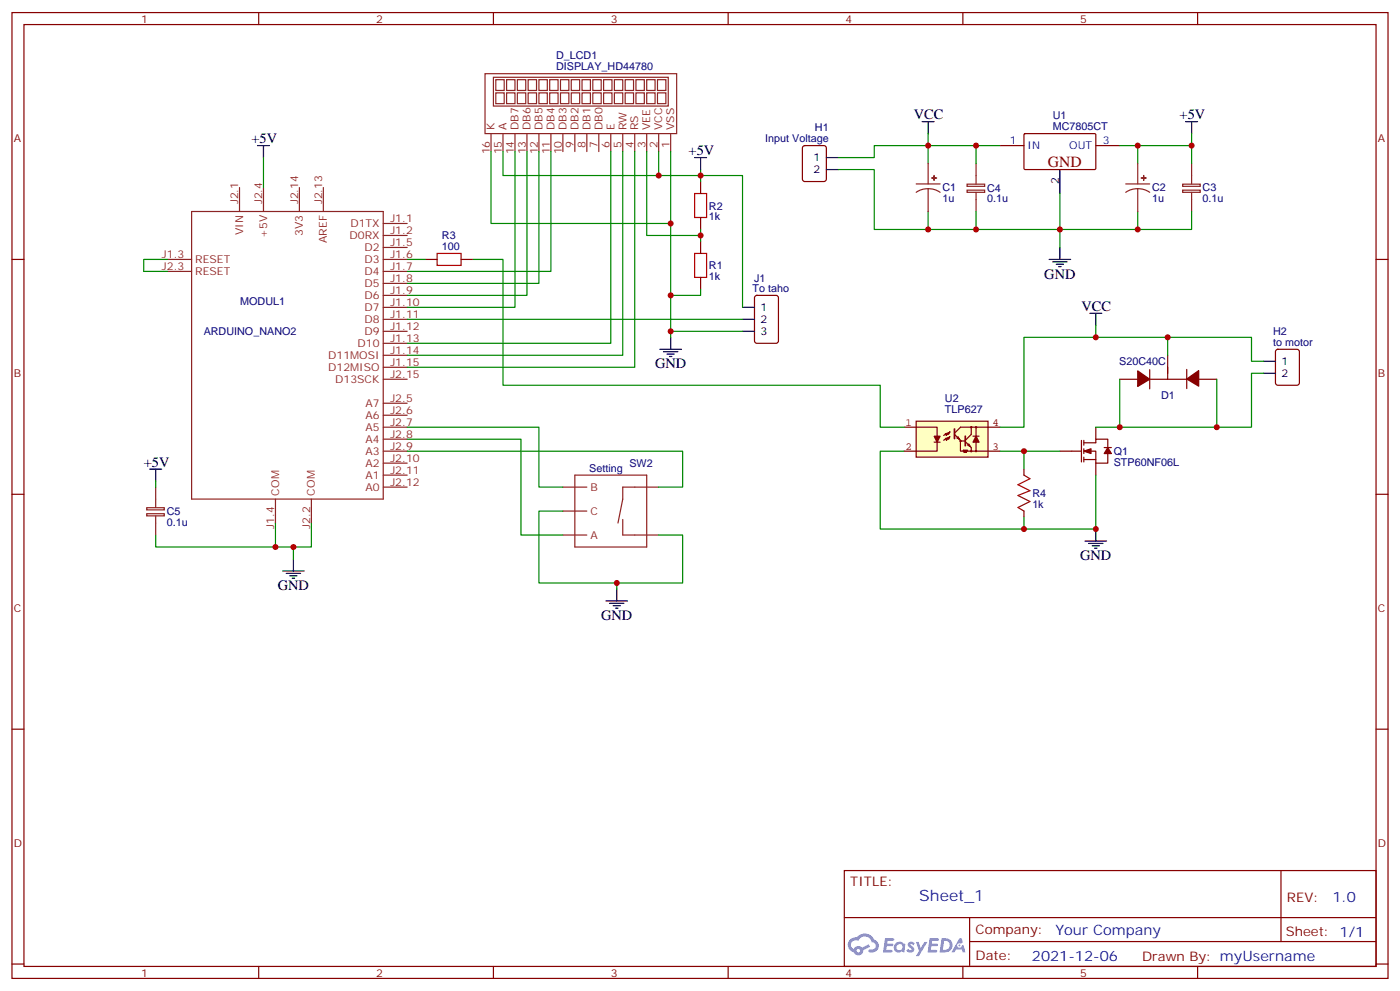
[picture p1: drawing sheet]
<svg xmlns="http://www.w3.org/2000/svg" width="412mm" height="292mm" viewBox="0 0 412 292" stroke-linecap="round" stroke-linejoin="round" font-family="sans-serif">
<g fill="none" stroke="#870000" stroke-width=".35">
<path d="M3.5 3.7h405.4v284.3h-405.4zM7.1 7.2h398.2v277.3h-398.2zM76.2 3.7v3.5M145.3 3.7v3.5M214.5 3.7v3.5M283.6 3.7v3.5M352.8 3.7v3.5M3.5 76.4h3.6M405.3 76.4h3.6M3.5 145.5h3.6M405.3 145.5h3.6M3.5 214.7h3.6"/>
<path d="M405.3 214.7h3.6M248.7 256.3h156.6v28.2h-156.6zM377.3 256.3v20.9M248.7 270.1h156.5M285.6 277.2h119.6M285.6 270.1v14.2M3.5 283.8h3.6M76.2 284.5v3.5M145.3 284.5v3.5M214.5 284.5v3.5M283.6 284.5v3.5M352.8 284.5v3.5"/>
<path d="M405.3 283.8h3.6"/>
</g>
<g fill="#5487ff">
<path d="M267.7 277.5a1.22 1.22 0 0 1 1.7 .2l-.4 .6a.47 .47 0 0 0-.3-.4 .47 .47 0 0 0-.5 .2l.1 .2a1.14 1.14 0 0 1 .8 1.8 1.14 1.14 0 0 1-1.9 0l-.2-.2 .5-.6 .7 .5a.29 .29 0 0 0 .3-.3 .29 .29 0 0 0-.2-.3 1.04 1.04 0 0 1-.6-1.7z"/>
<path d="M260.7 276.2h2.4l.3 .2-.2 .5-1.8 .1-.1 .8h1.5l.3 .4-.3 .4h-1.6l-.2 1.1h1.7l.2 .3-.2 .3-2.6 .1z"/>
<path d="M273.8 276.2h2.4l.3 .2-.1 .5-1.8 .1-.2 .8h1.6l.3 .4-.4 .4-1.6-.1-.1 1.1 1.7 .1 .2 .3-.2 .3-2.6 .1z"/>
<path d="M282.6 276.2h.7l.3 1.3-.6 .3a.69 .69 0 0 0-1 .3 .69 .69 0 0 0 .4 .9 .69 .69 0 0 0 .9-.6l.5-.2 .6 2.2h-.8l-.2-.9h-1.8l-.5 .9h-.8z"/>
<path d="M269.8 277.3h.8l.6 1.8 1.1-1.8h.9l-2.6 4.2h-.8l.9-1.5z"/>
<path d="M277.4 276.2l-.6 4.2h1.3a2.11 2.11 0 0 0 2.5-2.1 2.11 2.11 0 0 0-2.5-2.1zM278.1 277a1.39 1.39 0 0 1 1.7 1.4 1.39 1.39 0 0 1-1.8 1.2h-.3z"/>
<path d="M263.7 277.8a1.54 1.54 0 0 0-.1 2.2 1.54 1.54 0 0 0 2.2 .1l.6 .3 .3-2.3-.2-.3h-.4a1.49 1.49 0 0 0-2.4 0zM264 278.8a.94 .94 0 0 1 1.8 0 .94 .94 0 0 1-1.8 0z"/>
<path d="M250.4 276.6a2.18 2.18 0 0 0 1.1 3.7 1.44 1.44 0 0 0 1.6 .9 1.44 1.44 0 0 0 1.2-1.4l2-1.1-.5-.7-1.9 1a1.47 1.47 0 0 0-2.4 .4 1.39 1.39 0 0 1-.7-1.9 1.39 1.39 0 0 1 2-.5 2.12 2.12 0 0 1 2.2-1.3 2.12 2.12 0 0 1 1.9 1.7 1.14 1.14 0 0 1 1.1 1.4 1.14 1.14 0 0 1-1.7 .7 .43 .43 0 0 0-.5 .4 .43 .43 0 0 0 .4 .5 1.98 1.98 0 0 0 2.5-1.2 1.98 1.98 0 0 0-1.2-2.6 3.1 3.1 0 0 0-5.3-.6l-.9 .1zM252.3 279.9a.55 .55 0 0 1 1.1 0 .55 .55 0 0 1-1.1 0z"/>
<circle cx="282.6" cy="278.3" r=".26"/>
</g>
<g fill="none" stroke="#8c2424" stroke-width=".35">
<path d="M142.9 21.7h56.4v17.6h-56.4zM144.6 39.3v5.3M145.3 22.8h51.5v8.4h-51.5zM146 23.5h2.5v3.1h-2.5zM146 27.3h2.5v3.2h-2.5zM148.2 39.3v5.3M149.2 23.5h2.5v3.1h-2.5zM149.2 27.3h2.5v3.2h-2.5zM151.7 39.3v5.3M152.4 23.5h2.5v3.1h-2.5zM152.4 27.3h2.5v3.2h-2.5zM155.2 39.3v5.3"/>
<path d="M155.6 23.5h2.4v3.1h-2.4zM155.6 27.3h2.4v3.2h-2.4zM158.7 23.5h2.5v3.1h-2.5zM158.7 27.3h2.5v3.2h-2.5zM158.7 39.3v5.3M161.9 23.5h2.5v3.1h-2.5zM161.9 27.3h2.5v3.2h-2.5zM162.3 39.3v5.3M165.1 27.3h2.5v3.2h-2.5zM165.1 23.5h2.5v3.1h-2.5zM165.8 39.3v5.3M168.3 27.3h2.4v3.2h-2.4z"/>
<path d="M168.3 23.5h2.4v3.1h-2.4zM169.3 39.3v5.3M171.4 23.5h2.5v3.1h-2.5zM171.4 27.3h2.5v3.2h-2.5zM172.9 39.3v5.3M174.6 23.5h2.5v3.1h-2.5zM174.6 27.3h2.5v3.2h-2.5zM176.4 39.3v5.3M177.8 23.5h2.5v3.1h-2.5zM177.8 27.3h2.5v3.2h-2.5zM179.9 39.3v5.3M181 27.3h2.4v3.2h-2.4z"/>
<path d="M181 23.5h2.4v3.1h-2.4zM183.4 39.3v5.3M184.1 27.3h2.5v3.2h-2.5zM184.1 23.5h2.5v3.1h-2.5zM187 39.3v5.3M187.3 23.5h2.5v3.1h-2.5zM187.3 27.3h2.5v3.2h-2.5zM190.5 23.5h2.5v3.1h-2.5zM190.5 27.3h2.5v3.2h-2.5zM190.5 39.3v5.3M193.7 23.5h2.4v3.1h-2.4zM193.7 27.3h2.4v3.2h-2.4z"/>
<path d="M194 39.3v5.3M197.6 39.3v5.3M70.6 55.2v7.1M77.6 55.2v7.1M88.2 55.2v7.1M95.2 55.2v7.1M269.9 54.2h7M273.4 55.6l-1.8 .2-1.7 .8M273.4 55.6l1.9 .2 1.6 .8M273.4 48.2v6M273.4 55.6v6.7M284.9 54.2h5.2v.7h-5.2z"/>
<path d="M284.9 56h5.2v.6h-5.2zM287.5 48.2v6M287.5 56.6v5.7M331.6 54.2h7.1M335.1 55.6l-1.8 .2-1.7 .8M335.1 55.6l1.9 .2 1.7 .8M335.1 48.2v6M335.1 55.6v6.7M348.4 54.2h5.2v.7h-5.2zM348.4 56h5.2v.6h-5.2zM351 48.2v6M351 56.6v5.7"/>
<path d="M49.4 76.4h7M49.4 79.9h7M56.4 62.3h56.5v84.6h-56.5zM112.9 65.8h7M112.9 69.3h7M112.9 76.4h7M112.9 72.8h7M112.9 79.9h7M112.9 83.4h7M112.9 87h7M112.9 90.5h7M112.9 94h7"/>
<path d="M112.9 97.5h7M112.9 101.1h7M112.9 104.6h7M112.9 108.1h7M112.9 118.7h7M112.9 111.7h7M112.9 122.2h7M112.9 125.8h7M112.9 129.3h7M112.9 132.8h7M112.9 136.3h7M112.9 139.9h7"/>
<path d="M169.3 139.9h21.2v21.1h-21.2zM43.2 149.5h5.2v.6h-5.2zM43.2 151.2h5.2v.7h-5.2zM45.9 143.4v6M45.9 151.9v5.6M81.1 146.9v7.1M91.7 146.9v7.1M112.9 143.4h7M165.8 143.4h7.1M165.8 157.5h7.1M165.8 150.5h7.1M183.4 152.9v4.6h10.6"/>
<path d="M194 143.4h-10.6v3.5l-1.4 7.1"/>
</g>
<g fill="none" stroke="#870000" stroke-width=".35">
<path d="M301.7 39.5l.3-.2 20.6 .1 .2 .3-.1 10-.3 .2h-20.6l-.2-.3zM206.4 53.4v3.6M236.6 43.1l.5-.2h5.6l.7 .4v9.4l-.4 .7h-5.9l-.7-.4v-9.4zM294.6 42.9h7M322.8 42.9h7M125.2 76.4h3.6M135.8 76.4h3.5M206.4 64v3.6M206.4 71.1v3.5M206.4 81.7v3.5M222.5 87.2l.5-.2h5.6l.7 .4v13l-.5 .6-5.8 .1-.7-.5-.1-12.9zM329.8 111.7h5.3"/>
<path d="M338.7 108.8v5.7M344 104.6v7.1M349.6 108.8v5.6M353.1 111.7h5.3M375.9 103l.5-.2h5.7l.6 .5 .1 9.4-.5 .7h-5.9l-.6-.4-.1-9.5zM301.6 138.1v1.8M312.2 132.8h6.4M318.6 129.6v6.4M319.3 130.4h3.5v-1.1h3.5v2.5M319.3 132.8h3.5v3.5M319.3 135.3h3.5M319.3 129.6v1.5"/>
<path d="M319.3 132.1v1.4M319.3 134.6v1.4M322.8 125.8v3.5M322.8 136.3v3.6M325.3 131.8h2.1M326.3 133.5v2.8h-3.5M301.6 150.5v1.7"/>
</g>
<g fill="none" stroke="#000" stroke-width=".35">
<path d="M271.6 35.8h3.6M273.4 35.8v3.5M349.2 35.8h3.6M351 35.8v3.5M75.8 42.9h3.6M77.6 42.9v3.5M204.6 46.4h3.5M206.4 46.4v3.5M243.4 46.4h3.5M243.4 49.9h3.5M312.2 49.9v7.1M309 76.4h6.4"/>
<path d="M310.1 77.1h4.2M311.1 77.8h2.2M311.9 78.5h.7M312.2 72.8v3.6M197.6 99.3v3.5M218.7 97.5h3.5M218.7 90.5h3.5M218.7 94h3.5M321 92.3h3.6M322.8 92.3v3.5M194.4 102.8h6.3M195.4 103.5h4.3"/>
<path d="M196.5 104.2h2.1M197.2 105h.7M372.2 106.4h3.5M372.2 109.9h3.5M44.1 138.1h3.5M45.9 138.1v3.5M319.6 159.3h6.4M320.7 160h4.2M322.8 155.8v3.5M83.3 168.1h6.3M84.3 168.8h4.2M85.4 169.5h2.1"/>
<path d="M86.1 170.2h.7M86.4 164.6v3.5M178.5 176.9h6.4M179.6 177.6h4.2M180.6 178.3h2.1M181.3 179h.7M181.7 173.4v3.5M321.7 160.7h2.1M322.4 161.4h.7"/>
</g>
<g fill="none" stroke="#008700" stroke-width=".35">
<path d="M273.4 39.3v8.9M351 39.3v3.6h-21.2M77.6 46.4v8.8M144.6 44.6v21.2h53M148.2 44.6v7.1h45.8M151.7 44.6v45.9h-31.8M155.2 44.6v42.4h-35.3M158.7 44.6v38.8h-38.8M162.3 44.6v35.3h-42.4M179.9 44.6v56.5h-60M183.4 44.6v60h-63.5M187 44.6v63.5h-67.1"/>
<path d="M190.5 44.6v24.7h15.9M194 44.6v7.1h12.4v-1.8M197.6 44.6v54.7M206.4 53.4v-1.7h12.3v38.8M246.9 49.9h10.6v17.7h15.9M287.5 42.9v5.3M294.6 42.9h-37.1v3.5h-10.6M312.2 57v15.8M335.1 42.9v5.3M351 42.9v5.3M49.4 76.4h-7.1v3.5h7.1M119.9 76.4h5.3"/>
<path d="M206.4 67.6v3.5M273.4 62.3v5.3h14.1v-5.3M335.1 62.3v5.3M351 62.3v5.3h-63.5M119.9 94h98.8M197.6 97.5h21.1M206.4 85.2v1.8h-8.8M322.8 95.8v3.5h45.9v7.1h3.5M344 99.3v5.3M329.8 111.7v14.1M358.4 111.7v14.1M372.2 109.9h-3.5v15.9h-45.9"/>
<path d="M119.9 125.8h38.9v17.6h7M119.9 129.3h33.6v28.2h12.3M119.9 132.8h81.2v10.6h-7.1M322.8 139.9v15.9h-21.2v-3.6M45.9 157.5v3.5h35.2M45.9 141.6v1.8M81.1 154v7h5.3v3.6M91.7 154v7h-5.3M165.8 150.5h-7v21.1h42.3v-14.1h-7.1M181.7 171.6v1.8"/>
</g>
<path d="M204.6 57h3.5v7h-3.5zM128.8 74.6h7v3.5h-7zM204.6 74.6h3.5v7.1h-3.5zM301.6 139.9l1.8 1-3.5 1.8 3.5 1.8-3.5 1.4 3.5 1.7-3.5 1.8 1.7 1.1" fill="none" stroke="#a10000" stroke-width=".35"/>
<g fill="#870000" stroke="#870000" stroke-width=".35">
<path d="M319.3 132.8l2.1-.7v1.4z"/>
<path d="M326.3 131.8l1.1 1.7h-2.1z"/>
<path d="M335.1 109.2l3.6 2.5-3.6 2.1z"/>
<path d="M349.6 111.6l3.5-2.5v4.6z"/>
</g>
<path d="M338.7 111.7h12.3" fill="none" stroke="#900" stroke-width=".35"/>
<g fill="#8c2424" stroke="#8c2424" stroke-width=".35">
<path d="M274.5 52.4h1.4z"/>
<path d="M275.1 51.7l.1 1.4z"/>
<path d="M336.2 52.4h1.4z"/>
<path d="M336.9 51.7v1.4z"/>
</g>
<path d="M269.9 124h21.1v10.6h-21.1z" fill="#ffffc2" stroke="#850000" stroke-width=".35"/>
<g fill="#850000" stroke="#850000" stroke-width=".35">
<path d="M275.2 128.4h1.7l-.9 1.8z"/>
<path d="M287.5 128.4l.9 1.8h-1.8z"/>
</g>
<g fill="none" stroke="#850000" stroke-width=".35">
<path d="M266.3 125.8h9.7v2.6M275.2 130.2h1.7M276 130.2v2.6h-9.7M279.1 127.5l.7-.3-.4 .7zM279.8 127.2l-1.1 1v-.7l-.7 .7M279.8 128.6l-.4 .7-.3-.4 .7-.3-1.1 1v-.7l-.7 .7M281.2 127.9l1.7 1.7v3.2h.7l.2-.3 .2 .7 .2-.7 .1 .7 .2-.7 .2 .7 .2-.7 .1 .3h1.1M281.9 128.9l.3-.3 .4 .7zM282.9 129.8h1.4M283.1 129.8l-.2-.2-.1 .2 .3 .1M284.3 130l1.8 1.8v1M285 131.1l.4-.4 .4 .7z"/>
<path d="M286.1 132.8h8.5M286.1 125.8v2.1l-1.8 1.7M286.3 132.8l-.2-.2-.2 .2 .3 .1M286.3 125.8l-.2-.2-.2 .2 .3 .1M286.6 128.4h1.8M287.5 125.8v2.6M287.5 130.2v2.6M287.7 132.8l-.2-.2-.2 .2 .3 .1M287.7 125.8l-.2-.2-.2 .2 .3 .1M294.6 125.8h-11.7l-1.7 1.7"/>
</g>
<path d="M281.2 126.3v2.8M284.3 128.4v2.8" fill="none" stroke="#850000" stroke-width=".49"/>
<path d="M139.3 76.4h8.9v37h111.1v12.4h7M322.8 99.3h-21.2v26.5h-7M266.3 132.8h-7v23h42.3M294.6 132.8h17.6M301.6 132.8v5.3" fill="none" stroke="#008700" stroke-width=".35"/>
<g fill="#c00">
<circle cx="197.6" cy="65.8" r=".88"/>
<circle cx="197.6" cy="87" r=".88"/>
<circle cx="86.4" cy="161" r=".88"/>
<circle cx="181.7" cy="171.6" r=".88"/>
<circle cx="81.1" cy="161" r=".88"/>
<circle cx="273.4" cy="42.9" r=".88"/>
<circle cx="287.5" cy="42.9" r=".88"/>
<circle cx="312.2" cy="67.6" r=".88"/>
<circle cx="287.5" cy="67.6" r=".88"/>
<circle cx="335.1" cy="42.9" r=".88"/>
<circle cx="351" cy="42.9" r=".88"/>
<circle cx="335.1" cy="67.6" r=".88"/>
<circle cx="206.4" cy="69.3" r=".88"/>
<circle cx="206.4" cy="51.7" r=".88"/>
<circle cx="194" cy="51.7" r=".88"/>
<circle cx="197.6" cy="97.5" r=".88"/>
<circle cx="344" cy="99.3" r=".88"/>
<circle cx="329.8" cy="125.8" r=".88"/>
<circle cx="358.4" cy="125.8" r=".88"/>
<circle cx="273.4" cy="67.6" r=".88"/>
<circle cx="322.8" cy="155.8" r=".88"/>
<circle cx="301.6" cy="132.8" r=".88"/>
<circle cx="322.8" cy="99.3" r=".88"/>
<circle cx="301.6" cy="155.8" r=".88"/>
</g>
<text font-size="4.6" fill="#800" x="308.7" y="49.2">GND</text>
<text font-size="4.6" fill="#00f" x="270.8" y="265.3">Sheet_1</text>
<g font-size="4.2">
<text x="269.2" y="35.1">VCC</text>
<text x="347.5" y="35.1">+5V</text>
<text x="74.1" y="42.2">+5V</text>
<text x="202.8" y="45.7">+5V</text>
<text x="307.6" y="82">GND</text>
<text x="318.6" y="91.5">VCC</text>
<text x="193" y="108.5">GND</text>
<text x="42.3" y="137.4">+5V</text>
<text x="318.2" y="164.9">GND</text>
<text x="81.8" y="173.7">GND</text>
<text x="177.1" y="182.6">GND</text>
</g>
<g font-size="4.2" fill="#00f">
<text x="392.5" y="265.6">1.0</text>
<text x="310.9" y="275.1">Your Company</text>
<text x="304" y="282.9">2021-12-06</text>
</g>
<g font-size="3.9" fill="#800">
<text x="250.5" y="260.9">TITLE:</text>
<text x="379.1" y="265.6">REV:</text>
<text x="287.4" y="275.1">Company:</text>
<text x="378.7" y="275.7">Sheet: 1/1</text>
<text x="287.4" y="282.8">Date:</text>
<text x="336.4" y="282.8">Drawn By: myUsername</text>
</g>
<g font-size="3.2" fill="#800">
<text x="41.6" y="6.7">1</text>
<text x="110.8" y="6.7">2</text>
<text x="179.9" y="6.7">3</text>
<text x="249.1" y="6.7">4</text>
<text x="318.2" y="6.7">5</text>
<text x="4.1" y="41.8">A</text>
<text x="405.9" y="41.8">A</text>
<text x="4.1" y="110.9">B</text>
<text x="405.9" y="110.9">B</text>
<text x="4.1" y="180.1">C</text>
<text x="405.9" y="180.1">C</text>
<text x="4.1" y="249.2">D</text>
<text x="405.9" y="249.2">D</text>
<text x="41.6" y="287.5">1</text>
<text x="110.8" y="287.5">2</text>
<text x="179.9" y="287.5">3</text>
<text x="249.1" y="287.5">4</text>
<text x="318.2" y="287.5">5</text>
</g>
<g font-size="3.2" fill="#000080">
<text x="163.8" y="17.5">D_LCD1</text>
<text x="163.8" y="20.6">DISPLAY_HD44780</text>
<text x="310.1" y="34.9">U1</text>
<text x="225.4" y="41.8">Input Voltage</text>
<text x="240.1" y="38.6">H1</text>
<text x="310.1" y="38.2">MC7805CT</text>
<text x="277.6" y="59.5">1u</text>
<text x="277.6" y="56.4">C1</text>
<text x="290.8" y="59.5">0.1u</text>
<text x="290.8" y="56.4">C4</text>
<text x="339.4" y="59.5">1u</text>
<text x="339.4" y="56.4">C2</text>
<text x="354.3" y="59.5">0.1u</text>
<text x="354.3" y="56.4">C3</text>
<text x="208.8" y="64.8">1k</text>
<text x="208.8" y="61.7">R2</text>
<text x="130.2" y="70.3">R3</text>
<text x="130.2" y="73.6">100</text>
<text x="208.8" y="82.4">1k</text>
<text x="208.8" y="79.3">R1</text>
<text x="222.1" y="83">J1</text>
<text x="70.8" y="89.9">MODUL1</text>
<text x="221.7" y="85.9">To taho</text>
<text x="60" y="98.6">ARDUINO_NANO2</text>
<text x="375" y="101.8">to motor</text>
<text x="375" y="98.6">H2</text>
<text x="329.7" y="107.5">S20C40C</text>
<text x="278.4" y="118.4">U2</text>
<text x="342" y="117.5">D1</text>
<text x="278.4" y="121.5">TLP627</text>
<text x="185.4" y="137.5">SW2</text>
<text x="328.1" y="137.1">STP60NF06L</text>
<text x="328.1" y="133.9">Q1</text>
<text x="173.6" y="138.8">Setting</text>
<text x="304.1" y="149.5">1k</text>
<text x="304.1" y="146.3">R4</text>
<text x="49.1" y="154.8">0.1u</text>
<text x="49.1" y="151.6">C5</text>
</g>
<g font-size="3.2" fill="#8d2323">
<text x="145.7" y="38.3" transform="rotate(-90 145.7 38.3)">K</text>
<text x="149.2" y="38.3" transform="rotate(-90 149.2 38.3)">A</text>
<text x="152.8" y="38.3" transform="rotate(-90 152.8 38.3)">DB7</text>
<text x="156.3" y="38.3" transform="rotate(-90 156.3 38.3)">DB6</text>
<text x="159.8" y="38.3" transform="rotate(-90 159.8 38.3)">DB5</text>
<text x="163.3" y="38.3" transform="rotate(-90 163.3 38.3)">DB4</text>
<text x="166.9" y="38.3" transform="rotate(-90 166.9 38.3)">DB3</text>
<text x="170.4" y="38.3" transform="rotate(-90 170.4 38.3)">DB2</text>
<text x="173.9" y="38.3" transform="rotate(-90 173.9 38.3)">DB1</text>
<text x="177.4" y="38.3" transform="rotate(-90 177.4 38.3)">DB0</text>
<text x="181" y="38.3" transform="rotate(-90 181 38.3)">E</text>
<text x="184.5" y="38.3" transform="rotate(-90 184.5 38.3)">RW</text>
<text x="188" y="38.3" transform="rotate(-90 188 38.3)">RS</text>
<text x="191.6" y="38.3" transform="rotate(-90 191.6 38.3)">VEE</text>
<text x="195.1" y="38.3" transform="rotate(-90 195.1 38.3)">VCC</text>
<text x="198.6" y="38.3" transform="rotate(-90 198.6 38.3)">VSS</text>
<text x="144.3" y="45.5" transform="rotate(-90 144.3 45.5)">16</text>
<text x="147.8" y="45.5" transform="rotate(-90 147.8 45.5)">15</text>
<text x="151.3" y="45.5" transform="rotate(-90 151.3 45.5)">14</text>
<text x="154.9" y="45.5" transform="rotate(-90 154.9 45.5)">13</text>
<text x="158.4" y="45.5" transform="rotate(-90 158.4 45.5)">12</text>
<text x="161.9" y="45.5" transform="rotate(-90 161.9 45.5)">11</text>
<text x="165.5" y="45.5" transform="rotate(-90 165.5 45.5)">10</text>
<text x="169" y="43.5" transform="rotate(-90 169 43.5)">9</text>
<text x="172.5" y="43.5" transform="rotate(-90 172.5 43.5)">8</text>
<text x="176" y="43.5" transform="rotate(-90 176 43.5)">7</text>
<text x="179.6" y="43.5" transform="rotate(-90 179.6 43.5)">6</text>
<text x="183.1" y="43.5" transform="rotate(-90 183.1 43.5)">5</text>
<text x="186.6" y="43.5" transform="rotate(-90 186.6 43.5)">4</text>
<text x="190.1" y="43.5" transform="rotate(-90 190.1 43.5)">3</text>
<text x="193.7" y="43.5" transform="rotate(-90 193.7 43.5)">2</text>
<text x="197.2" y="43.5" transform="rotate(-90 197.2 43.5)">1</text>
<text x="70.2" y="60.1" transform="rotate(-90 70.2 60.1)">J2.1</text>
<text x="77.3" y="60.1" transform="rotate(-90 77.3 60.1)">J2.4</text>
<text x="87.8" y="60.1" transform="rotate(-90 87.8 60.1)">J2.14</text>
<text x="94.9" y="60.1" transform="rotate(-90 94.9 60.1)">J2.13</text>
<text x="115" y="65.4">J1.1</text>
<text x="71.6" y="69.2" transform="rotate(-90 71.6 69.2)">VIN</text>
<text x="78.7" y="70.1" transform="rotate(-90 78.7 70.1)">+5V</text>
<text x="89.3" y="69.5" transform="rotate(-90 89.3 69.5)">3V3</text>
<text x="96.3" y="71.5" transform="rotate(-90 96.3 71.5)">AREF</text>
<text x="103" y="70.4">D0RX</text>
<text x="103.2" y="66.9">D1TX</text>
<text x="115" y="69">J1.2</text>
<text x="47.7" y="76">J1.3</text>
<text x="57.5" y="77.4">RESET</text>
<text x="107.4" y="73.9">D2</text>
<text x="107.4" y="77.4">D3</text>
<text x="115" y="72.5">J1.5</text>
<text x="115" y="76">J1.6</text>
<text x="47.7" y="79.6">J2.3</text>
<text x="57.5" y="81">RESET</text>
<text x="107.4" y="81">D4</text>
<text x="115" y="79.6">J1.7</text>
<text x="115" y="83.1">J1.8</text>
<text x="107.4" y="84.5">D5</text>
<text x="107.4" y="88">D6</text>
<text x="115" y="86.6">J1.9</text>
<text x="107.4" y="91.5">D7</text>
<text x="107.4" y="95.1">D8</text>
<text x="115" y="90.1">J1.10</text>
<text x="115" y="93.7">J1.11</text>
<text x="107.4" y="98.6">D9</text>
<text x="115" y="97.2">J1.12</text>
<text x="115" y="100.7">J1.13</text>
<text x="96.7" y="105.7">D11MOSI</text>
<text x="105.4" y="102.1">D10</text>
<text x="115" y="104.2">J1.14</text>
<text x="115" y="107.8">J1.15</text>
<text x="96.7" y="109.2">D12MISO</text>
<text x="98.8" y="112.7">D13SCK</text>
<text x="115" y="111.3">J2.15</text>
<text x="107.6" y="119.8">A7</text>
<text x="115" y="118.4">J2.5</text>
<text x="107.6" y="123.3">A6</text>
<text x="115" y="121.9">J2.6</text>
<text x="115" y="125.4">J2.7</text>
<text x="107.6" y="126.8">A5</text>
<text x="107.6" y="130.4">A4</text>
<text x="115" y="128.9">J2.8</text>
<text x="107.6" y="133.9">A3</text>
<text x="107.6" y="137.4">A2</text>
<text x="115" y="132.5">J2.9</text>
<text x="115" y="136">J2.10</text>
<text x="107.6" y="140.9">A1</text>
<text x="115" y="139.5">J2.11</text>
<text x="115" y="143.1">J2.12</text>
<text x="82.2" y="145.9" transform="rotate(-90 82.2 145.9)">COM</text>
<text x="92.8" y="145.9" transform="rotate(-90 92.8 145.9)">COM</text>
<text x="107.6" y="144.5">A0</text>
<text x="173.9" y="144.5">B</text>
<text x="80.8" y="155.7" transform="rotate(-90 80.8 155.7)">J1.4</text>
<text x="91.4" y="155.7" transform="rotate(-90 91.4 155.7)">J2.2</text>
<text x="173.9" y="151.5">C</text>
<text x="173.9" y="158.6">A</text>
</g>
<g font-size="3.2">
<text x="239.6" y="47.4">1</text>
<text x="239.6" y="51">2</text>
<text x="311.9" y="54.1" transform="rotate(-90 311.9 54.1)">2</text>
<text x="224" y="91.5">1</text>
<text x="224" y="95.1">2</text>
<text x="224" y="98.6">3</text>
<text x="377.5" y="107.4">1</text>
<text x="377.5" y="110.9">2</text>
</g>
<g font-size="3.2" fill="#00f">
<text x="297.5" y="42.5">1</text>
<text x="302.7" y="43.9">IN</text>
<text x="315" y="43.9">OUT</text>
<text x="324.9" y="42.5">3</text>
</g>
<g font-size="3.2" fill="#840000">
<text x="266.7" y="125.4">1</text>
<text x="292.3" y="125.4">4</text>
<text x="266.7" y="132.5">2</text>
<text x="292.3" y="132.5">3</text>
</g>
</svg>
